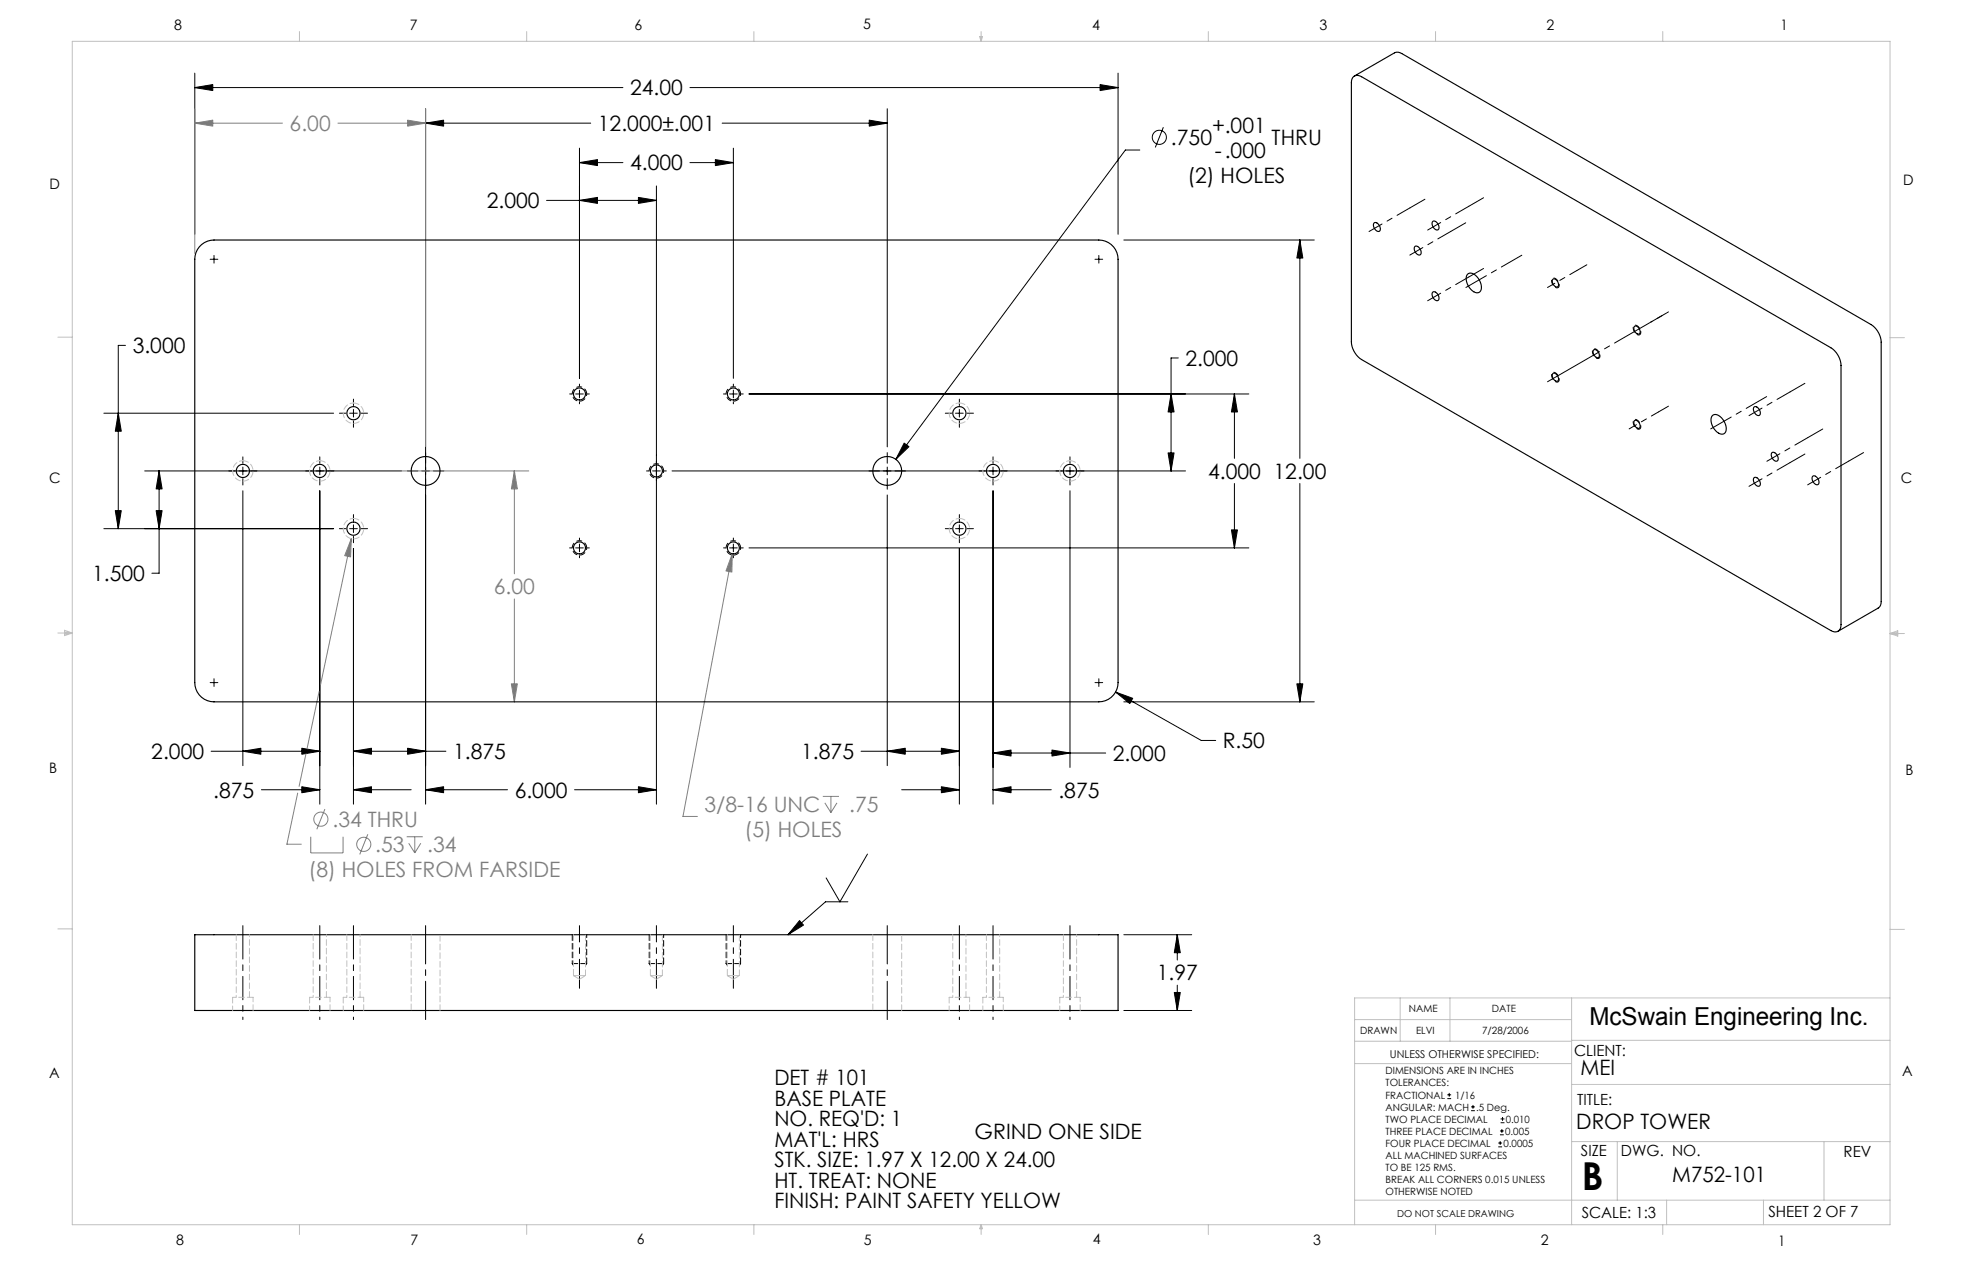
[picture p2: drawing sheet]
<svg xmlns="http://www.w3.org/2000/svg" width="432mm" height="279mm" viewBox="0 0 432 279" stroke-linecap="round" stroke-linejoin="round" font-family="sans-serif">
<g fill="none" stroke="#000" stroke-width=".22">
<path d="M42.9 19.3l3.9-.7v1.3zM42.9 16.1v35.4M42.9 19.3h94.2M151.8 19.3h94.3M242.1 18.6l4 .7-4 .6zM246.1 16.1v35.4M93.7 27.1l3.9-.7v1.4zM93.7 23.9v153M93.7 27.1h36.3M127.5 35.8l4-.7v1.3zM127.5 32.6v50.6M127.5 35.8h9.6"/>
<path d="M151.8 35.8h9.6M157.4 35.1l4 .7-4 .6zM158.9 27.1h36.4M161.4 32.6v50.6M191.3 26.4l4 .7-4 .7zM195.3 23.9v74.4M250.8 33h-3.1l-50.5 68.1M256 28l-1.7 4.4M46.3 57h1.6M47.1 56.2v1.7M120.3 44.1h24.2M127.5 44.1l4-.7v1.3z"/>
<path d="M140.5 43.4l4 .7-4 .6zM144.5 40.9v136M241 57h1.7M241.8 56.2v1.7M247.3 52.8h41.9M286.1 52.8l.6 4h-1.3zM286.1 52.8v48M27.6 76h-1.6v40.3M259.3 78.8h-1.6v24.8M22.9 90.9h50.5M26 90.9l.7 4h-1.3zM74.7 90.9h1.4"/>
<path d="M76.9 90.9h1.7M77.8 87.8v1.4M77.8 90.1v1.7M77.8 92.6v1.4M79.5 90.9h1.4M125.4 86.7h.4M126.7 86.7h1.7M127.5 84.5v.5M127.5 85.8v1.7M127.5 88.4v.4M129.2 86.7h.5M159.2 86.7h.5"/>
<path d="M160.6 86.7h1.6M161.4 84.5v.5M161.4 85.8v1.7M161.4 88.4v.4M163.1 86.7h.5M164.8 86.7h110M195.3 99.6v2.3M199 97.5l1.1 .8-2.9 2.8zM208 90.9h1.4M210.3 90.9h1.7M211.1 87.8v1.4M211.1 90.1v1.7"/>
<path d="M211.1 92.6v1.4M212.8 90.9h1.4M257.1 99.6h1.3l-.7 4zM257.7 86.7l.7 3.9h-1.3zM271.7 86.7l.6 3.9h-1.3zM271.7 86.7v14.1M22.9 116.3h50.5M25.4 112.3h1.3l-.7 4zM31.8 103.6h56.6M34.4 112.3h1.3l-.7 4zM35 103.6l.7 4h-1.3zM35 103.6v22.5h-1.6"/>
<path d="M53.4 100.5v1.4M53.4 102.8v1.7M53.4 105.3v1.4M53.4 108v60.4M70.4 100.5v1.4M70.4 102.8v1.7M70.4 105.3v1.4M70.4 108v68.9M74.7 116.3h1.4M76.9 116.3h1.7M77.8 113.2v1.4M77.8 115.5v1.7"/>
<path d="M77.8 118v1.4M79.5 116.3h1.4M89.6 103.6h2.4M92.8 103.6h1.7M95.4 103.6h2.3M127.5 118.4v.4M127.5 119.7v1.7M142.3 103.6h.5M143.6 103.6h1.7M146.2 103.6h.4M147.9 103.6h113M161.4 118.4v.4"/>
<path d="M161.4 119.7v1.7M195.3 102.8v1.7M195.3 105.3v2.3M195.3 108.9v59.5M208 116.3h1.4M210.3 116.3h1.7M211.1 113.2v1.4M211.1 115.5v1.7M211.1 118v1.4M212.8 116.3h1.4M218.5 100.5v1.4M218.5 102.8v1.7"/>
<path d="M218.5 105.3v1.4M218.5 108v68.9M235.5 100.5v1.4M235.5 102.8v1.7M235.5 105.3v1.4M235.5 108v60.8M271 116.6h1.3l-.6 3.9zM271.7 106.4v14.1M286.1 106.4v48M77.8 120.7v56.2M125.4 120.5h.4M126.7 120.5h1.7"/>
<path d="M127.5 122.2v.5M129.2 120.5h.5M159.2 120.5h.5M160.6 120.5h1.6M161.4 122.2v.5M163.1 120.5h.5M164.8 120.5h110M211.1 120.7v56.2M46.3 150.2h1.6M47.1 149.3v1.7M241 150.2h1.7M241.8 149.3v1.7"/>
<path d="M245.5 152.3l3.8 1.3-.7 1.2zM245.5 152.3l18.9 10.6h3.2M247.3 154.4h41.9M285.4 150.4h1.3l-.6 4zM46.5 165.3h23.9M53.4 165.3l4-.7v1.3zM57.5 173.7h12.9M66.4 164.6l4 .7-4 .6zM66.4 173.1l4 .6-4 .7zM77.8 165.3l4-.7v1.3zM77.8 173.7l4-.6v1.3zM77.8 173.7h12.7"/>
<path d="M77.8 165.3h20.3M89.7 164.6l4 .7-4 .6zM93.7 173.7l3.9-.6v1.3zM93.7 173.7h18M126.4 173.7h18.1M140.5 173.1l4 .6-4 .7zM189.5 165.3h21.6M195.3 165.3l3.9-.7v1.3zM198.4 173.7h12.7M207.2 164.6l3.9 .7-3.9 .6zM207.2 173.1l3.9 .6-3.9 .7zM218.5 173.7l4-.6v1.3z"/>
<path d="M218.5 165.7l4-.7v1.3zM218.5 173.7h12.9M218.5 165.7h24.8M231.5 165l4 .7-4 .6zM186.6 198.4h-4.9l-8.3 7.2M190.9 187.9l-6 10.5-3.1-5.3M176 202.5l.8 1-3.4 2.1zM247.3 205.6h15M258.4 218.3h1.4l-.7 4zM259.1 205.6l.7 4h-1.4zM259.1 205.6v5.6M259.1 216.7v5.6"/>
<path d="M247.3 222.3h15M318.5 241.7h.9M318.5 240.9h.9M318.9 240.4v.9M323.8 244.4h.8M323.8 243.5h.8M324.2 243.1v.8M329.7 252.3h.9M329.7 251.5h.9M330.1 249.7h.9M330.1 248.8h.9M330.2 251v.9"/>
<path d="M330.3 247h.8M330.3 246.2h.8M330.5 248.4v.8M330.7 245.7v.9"/>
<circle cx="255.1" cy="30.2" r="1.56"/>
</g>
<g fill="none" stroke="#808080" stroke-width=".22">
<path d="M42.9 27.1l3.9-.7v1.4zM42.9 23.9v31.9M42.9 27.1h19.3M74.4 27.1h19.3M89.7 26.4l4 .7-4 .7zM93.7 23.9v74.4M77.3 118.5l-.1 4-1.3-.3zM77.3 118.5l-6.8 32.2M88.4 103.6h28M113.2 103.6l.7 4h-1.4zM113.2 103.6v22.6M113.2 131.8v22.6"/>
<path d="M161.2 121.8l-.1 4.1-1.3-.3zM161.2 121.8l-10.9 57.8h3.2M70.2 152.2l-4.4 20.8M112.5 150.4h1.4l-.7 4zM65.5 174.5l-2.4 11.2h3.2M71.5 178l-1.8 4.4M181.1 175.2h3.5M181.5 176.6l1.4 2.2M182.9 175.2v3.6M184.2 176.6l-1.3 2.2M68.4 184.1v3.5h7.1v-3.5M80.9 183.5l-1.7 4.5"/>
<path d="M89.5 184.1h3.6M89.9 185.5l1.4 2.1M91.3 184.1v3.5M92.6 185.5l-1.3 2.1"/>
<circle cx="70.6" cy="180.2" r="1.56"/>
<circle cx="80.1" cy="185.8" r="1.56"/>
</g>
<path d="M343.2 62.7a.58 .58 0 0 1-.5 .7 .58 .58 0 0 1-.7-.4 1.16 1.16 0 0 1-.2-1.8 1.55 1.55 0 0 1 1.4 1.5M352.1 78.3a.58 .58 0 0 1-.4 .6 .58 .58 0 0 1-.7-.3 1.16 1.16 0 0 1-.2-1.9 1.55 1.55 0 0 1 1.3 1.6M361.1 73.1a.58 .58 0 0 1-.4 .6 .58 .58 0 0 1-.7-.3 1.16 1.16 0 0 1-.2-1.9 1.54 1.54 0 0 1 1.3 1.6M129.1 86.7a1.59 1.59 0 0 0-2.3-1.4 1.59 1.59 0 0 0-.2 2.7 1.59 1.59 0 0 0 2.5-1.1v-.2M163 86.7a1.59 1.59 0 0 0-2.3-1.4 1.59 1.59 0 0 0-.2 2.7 1.59 1.59 0 0 0 2.5-1.1v-.2M343.2 83.5a.58 .58 0 0 1-.5 .6 .58 .58 0 0 1-.7-.4 1.16 1.16 0 0 1-.2-1.8 1.55 1.55 0 0 1 1.4 1.6M361.1 93.8a.58 .58 0 0 1-.4 .7 .58 .58 0 0 1-.7-.4 1.16 1.16 0 0 1-.2-1.8 1.54 1.54 0 0 1 1.3 1.5M146.1 103.6a1.59 1.59 0 0 0-2.4-1.4 1.59 1.59 0 0 0-.1 2.7 1.59 1.59 0 0 0 2.4-1.1l.1-.2M129.1 120.5a1.59 1.59 0 0 0-2.3-1.4 1.59 1.59 0 0 0-.2 2.8 1.59 1.59 0 0 0 2.5-1.2v-.2M163 120.5a1.59 1.59 0 0 0-2.3-1.4 1.59 1.59 0 0 0-.2 2.8 1.59 1.59 0 0 0 2.5-1.2v-.2" fill="none" stroke="#000" stroke-width=".22" stroke-dasharray="1.3 .6" stroke-linecap="butt"/>
<g fill="none" stroke="#000" stroke-width=".22" stroke-dasharray="1.3 .6">
<path d="M125.9 212l.3 .4M125.9 205.6v6.4M128.9 212.4l.2-.4M129.1 212h-3.2M129.1 212v-6.4M129.1 212h.1M142.9 212l.2 .4M142.9 205.6v6.4M145.8 212.4l.3-.4M146 212h-3.1M146.1 212v-6.4M146.1 212h-.1"/>
<path d="M159.8 212l.3 .4M159.8 205.6v6.4M162.7 212.4l.3-.4M162.9 212h-3.1M163 212v-6.4M163 212h-.1"/>
</g>
<path d="M93.7 224.3v-20.7M195.3 224.3v-20.7" fill="none" stroke="#000" stroke-width=".22" stroke-dasharray="15.2 1.3 1.3 1.3" stroke-dashoffset="6.8"/>
<path d="M53.4 203.6v15.8M70.4 203.6v15.8M77.8 203.6v15.8M211.1 203.6v15.8M218.5 203.6v15.8M235.5 203.6v15.8" fill="none" stroke="#000" stroke-width=".22" stroke-dasharray="15.2 1.3 1.3 1.3" stroke-dashoffset="7.9"/>
<path d="M53.4 219.4v4.9M70.4 219.4v4.9M77.8 219.4v4.9M211.1 219.4v4.9M218.5 219.4v4.9M235.5 219.4v4.9" fill="none" stroke="#000" stroke-width=".22" stroke-dasharray="15.2 1.3 1.3 1.3" stroke-dashoffset="14.7"/>
<path d="M127.5 214.6v-11M144.5 214.6v-11M161.4 214.6v-11" fill="none" stroke="#000" stroke-width=".22" stroke-dasharray="15.2 1.3 1.3 1.3" stroke-dashoffset="11.6"/>
<g fill="none" stroke="#000" stroke-width=".22" stroke-dasharray="15.2 1.3 1.3 1.3">
<path d="M310.3 45.7l3.3-1.9M319.3 50.9l3.3-1.9M323.2 45.4l3.3-1.9M347.1 59.5l2.1-1.2M323.2 61l3.3-1.9M365 90.6l2.2-1.2M394 86.2l3.2-1.9M397.9 96.3l3.3-1.9M394 101.8l3.2-1.9M406.9 101.5l3.2-1.9M127.5 214.6v2.8M144.5 214.6v2.8"/>
<path d="M161.4 214.6v2.8"/>
</g>
<path d="M334.9 56.1l-12.3 7.1M388.8 87.3l-12.3 7.1" fill="none" stroke="#000" stroke-width=".22" stroke-dasharray="15.2 1.3 1.3 1.3" stroke-dashoffset="10"/>
<path d="M301.3 50.9l9-5.2M310.3 56.1l9-5.2M314.2 50.6l9-5.2M314.2 66.2l9-5.2M384.9 91.4l9.1-5.2M384.9 107l9.1-5.2M388.9 101.5l9-5.2M397.8 106.7l9.1-5.2" fill="none" stroke="#000" stroke-width=".22" stroke-dasharray="15.2 1.3 1.3 1.3" stroke-dashoffset="11.9"/>
<path d="M366.8 68.9l-26.2 15.1" fill="none" stroke="#000" stroke-width=".22" stroke-dasharray="15.2 1.3 1.3 1.3" stroke-dashoffset="2"/>
<path d="M347.1 59.5l-6.5 3.7M365 90.6l-6.5 3.8" fill="none" stroke="#000" stroke-width=".22" stroke-dasharray="15.2 1.3 1.3 1.3" stroke-dashoffset="13.4"/>
<path d="M363.3 70.9l3.9-2.3" fill="none" stroke="#000" stroke-width=".22" stroke-dasharray="15.2 1.3 1.3 1.3" stroke-dashoffset="14.9"/>
<g fill="none" stroke="#c0c0c0" stroke-width=".22">
<path d="M15.9 9.1h400.1v260.3h-400.1zM65.9 6.9v2.2M115.9 6.9v2.2M165.9 6.9v2.2M215.6 8h.6l-.3 1.1zM215.7 8l.2 1.1M215.9 6.9v2.2M216.1 8l-.2 1.1M265.9 6.9v2.2M315.9 6.9v2.2M365.9 6.9v2.2M12.7 74.2h3.2"/>
<path d="M416 74.3h3.1M12.7 139.3h3.2M14.2 139l1.7 .3M14.2 138.7l1.7 .6-1.7 .5zM15.9 139.3l-1.7 .2M416 139.4h3.1M416 139.4l1.7-.6v1.1zM416 139.4l1.7 .2M417.7 139.1l-1.7 .3M12.7 204.4h3.2M308.2 219.5v9.6M319.1 219.5v9.6"/>
<path d="M345.9 219.5v49.9M416 204.5h3.1M416 219.5h-117.9v49.9M298.1 234h47.8M298.1 229.1h47.8M298.1 224.3h47.8M345.9 228.9h70.1M345.9 238.6h70.1M345.9 251.2h70.1M355.9 251.2v12.8M401.4 251.2v12.8M65.9 269.4v2.2"/>
<path d="M115.9 269.4v2.2M165.9 269.4v2.2M215.9 269.4v2.2M215.9 269.4l.3 .9h-.6zM265.9 269.4v2.2M298.1 264h117.9M315.9 269.4v2.2M365.9 269.4v2.2M366.8 264v5.4M388.1 264v5.4"/>
</g>
<g fill="#000">
<path d="M176 202.5l.8 1-3.4 2.1z"/>
<path d="M258.4 218.3h1.4l-.7 4zM259.1 205.6l.7 4h-1.4zM42.9 19.3l3.9-.7v1.3zM242.1 18.6l4 .7-4 .6zM286.1 52.8l.6 4h-1.3zM285.4 150.4h1.3l-.6 4zM245.5 152.3l3.1 2.5 .7-1.2zM191.3 26.4l4 .7-4 .7zM93.7 27.1l3.9-.7v1.4zM199 97.5l-1.8 3.6 2.9-2.8zM140.5 173.1l4 .6-4 .7zM93.7 173.7l3.9-.6v1.3zM89.7 164.6l4 .7-4 .6zM77.8 165.3l4-.7v1.3zM34.4 112.3h1.3l-.7 4zM35 103.6l.7 4h-1.3zM26 90.9l.7 4h-1.3zM25.4 112.3h1.3l-.7 4zM207.2 164.6l3.9 .7-3.9 .6zM195.3 165.3l3.9-.7v1.3zM66.4 164.6l4 .7-4 .6zM53.4 165.3l4-.7v1.3zM66.4 173.1l4 .6-4 .7zM77.8 173.7l4-.6v1.3zM218.5 173.7l4-.6v1.3zM207.2 173.1l3.9 .6-3.9 .7zM231.5 165l4 .7-4 .6zM218.5 165.7l4-.7v1.3zM140.5 43.4l4 .7-4 .6zM127.5 44.1l4-.7v1.3zM157.4 35.1l4 .7-4 .6zM127.5 35.8l4-.7v1.3zM257.1 99.6h1.3l-.7 4zM257.7 86.7l.7 3.9h-1.3zM271 116.6h1.3l-.6 3.9zM271.7 86.7l.6 3.9h-1.3z"/>
</g>
<path d="M113.2 103.6l.7 4h-1.4zM112.5 150.4h1.4l-.7 4zM89.7 26.4l4 .7-4 .7zM42.9 27.1l3.9-.7v1.4zM77.3 118.5l-1.4 3.7 1.3 .3zM161.2 121.8l-1.4 3.8 1.3 .3z" fill="#808080"/>
<g fill="none" stroke="#000" stroke-width=".25">
<path d="M297.9 16.8a1.45 1.45 0 0 1 1.8 .1l103.2 59.6a5 5 0 0 1 2.3 3.9v57a1.37 1.37 0 0 1-.7 1.5 1.37 1.37 0 0 1-1.6-.2l-103.2-59.6a5 5 0 0 1-2.3-3.9v-57a1.69 1.69 0 0 1 .5-1.4zM298.1 16.7l9-5.1a1.69 1.69 0 0 1 1.4 .2l103.3 59.6a5 5 0 0 1 2.2 3.9v57a1.62 1.62 0 0 1-.6 1.5l-8.9 5.1M44.4 53.8a4.2 4.2 0 0 1 2.7-1h194.7a4.2 4.2 0 0 1 4.3 4.2v93.2a4.2 4.2 0 0 1-4.3 4.2h-194.7a4.2 4.2 0 0 1-4.2-4.2v-93.2a4.2 4.2 0 0 1 1.5-3.2zM302.4 49a1.25 1.25 0 0 1 1.2 1.9 1.25 1.25 0 0 1-1.2-1.9zM311.4 54.2a1.25 1.25 0 0 1 1.2 1.8 1.25 1.25 0 0 1-1.2-1.8zM315.4 48.7a1.25 1.25 0 0 1 1.1 1.8 1.25 1.25 0 0 1-1.1-1.8zM315.4 64.2a1.25 1.25 0 0 1 1.1 1.9 1.25 1.25 0 0 1-1.1-1.9zM323 60.4a1.62 1.62 0 0 1 2.3 .8 2.42 2.42 0 0 1 .2 3.1 2.1 2.1 0 0 1-2.3-1.4l-.5-1.6zM341.7 61.5a1.01 1.01 0 0 1 1.3 1.2 .48 .48 0 0 1-.4 .5 .48 .48 0 0 1-.5-.3l-.4-.7zM350.7 77a1.01 1.01 0 0 1 1.3 1.3 .48 .48 0 0 1-.4 .4 .48 .48 0 0 1-.5-.2l-.5-.8zM359.7 71.9a1.01 1.01 0 0 1 1.3 1.2 .48 .48 0 0 1-.4 .4 .48 .48 0 0 1-.5-.2l-.5-.8zM341.7 82.2a1.01 1.01 0 0 1 1.3 1.3 .48 .48 0 0 1-.4 .4 .48 .48 0 0 1-.5-.3l-.4-.7z"/>
<path d="M359.7 92.6a1.01 1.01 0 0 1 1.3 1.2 .48 .48 0 0 1-.4 .5 .48 .48 0 0 1-.5-.3l-.5-.7zM376.8 91.5a1.62 1.62 0 0 1 2.4 .8 2.42 2.42 0 0 1 .2 3.1 2.1 2.1 0 0 1-2.4-1.4l-.4-1.6zM386.1 89.5a1.25 1.25 0 0 1 1.1 1.9 1.25 1.25 0 0 1-1.1-1.9zM390 99.6a1.25 1.25 0 0 1 1.2 1.8 1.25 1.25 0 0 1-1.2-1.8zM386.1 105.1a1.25 1.25 0 0 1 1.1 1.8 1.25 1.25 0 0 1-1.1-1.8zM399 104.7a1.25 1.25 0 0 1 1.1 1.9 1.25 1.25 0 0 1-1.1-1.9zM42.9 205.6h203.2v16.7h-203.2z"/>
<circle cx="77.8" cy="90.9" r="1.46"/>
<circle cx="127.5" cy="86.7" r="1.32"/>
<circle cx="161.4" cy="86.7" r="1.32"/>
<circle cx="211.1" cy="90.9" r="1.46"/>
<circle cx="53.4" cy="103.6" r="1.46"/>
<circle cx="70.4" cy="103.6" r="1.46"/>
<circle cx="77.8" cy="116.3" r="1.46"/>
<circle cx="93.7" cy="103.6" r="3.2"/>
<circle cx="144.5" cy="103.6" r="1.32"/>
<circle cx="195.3" cy="103.6" r="3.2"/>
<circle cx="211.1" cy="116.3" r="1.46"/>
<circle cx="218.5" cy="103.6" r="1.46"/>
<circle cx="235.5" cy="103.6" r="1.46"/>
<circle cx="127.5" cy="120.5" r="1.32"/>
<circle cx="161.4" cy="120.5" r="1.32"/>
</g>
<g fill="none" stroke="#c0c0c0" stroke-width=".22" stroke-dasharray="1.3 .6">
<path d="M77.8 88.7a2.25 2.25 0 0 1 2 3.2 2.25 2.25 0 0 1-3.8 .4 2.25 2.25 0 0 1 1.3-3.6h.5M211.1 88.7a2.25 2.25 0 0 1 2.1 3.2 2.25 2.25 0 0 1-3.8 .4 2.25 2.25 0 0 1 1.2-3.6h.5M53.4 101.4a2.25 2.25 0 0 1 2.1 3.2 2.25 2.25 0 0 1-3.8 .4 2.25 2.25 0 0 1 1.2-3.6h.5M70.4 101.4a2.25 2.25 0 0 1 2 3.2 2.25 2.25 0 0 1-3.8 .4 2.25 2.25 0 0 1 1.3-3.6h.5M77.8 114.1a2.25 2.25 0 0 1 2 3.2 2.25 2.25 0 0 1-3.8 .4 2.25 2.25 0 0 1 1.3-3.6h.5M211.1 114.1a2.25 2.25 0 0 1 2.1 3.2 2.25 2.25 0 0 1-3.8 .4 2.25 2.25 0 0 1 1.2-3.6h.5M218.5 101.4a2.25 2.25 0 0 1 2.1 3.2 2.25 2.25 0 0 1-3.8 .4 2.25 2.25 0 0 1 1.2-3.6h.5M235.5 101.4a2.25 2.25 0 0 1 2 3.2 2.25 2.25 0 0 1-3.8 .4 2.25 2.25 0 0 1 1.3-3.6h.5M51.2 219.4v2.9M52 205.6v13.8M54.9 219.4v-13.8M55.7 219.4h-4.5"/>
<path d="M68.1 219.4v2.9M68.9 205.6v13.8M71.8 219.4v-13.8M72.6 219.4h-4.5M75.5 219.4v2.9M76.3 205.6v13.8M79.2 219.4v-13.8M80 219.4h-4.5M90.5 205.6v16.7M126.2 214.6h1.3M126.2 205.6v9M126.2 214.6l1.3 .8"/>
<path d="M127.5 214.6h1.4M127.5 215.4l1.4-.8M128.9 214.6v-9M143.1 214.6h1.4M143.1 205.6v9M143.1 214.6l1.4 .8M144.5 214.6h1.3M144.5 215.4l1.3-.8M145.8 214.6v-9M160.1 214.6h1.3M160.1 205.6v9M160.1 214.6l1.3 .8"/>
<path d="M161.4 214.6h1.3M161.4 215.4l1.3-.8M162.7 214.6v-9M192.1 205.6v16.7M208.9 219.4v2.9M209.7 205.6v13.8M212.6 219.4v-13.8M213.4 219.4h-4.5M216.3 219.4v2.9M217.1 205.6v13.8M220 219.4v-13.8M220.8 219.4h-4.5"/>
<path d="M233.2 219.4v2.9M234 205.6v13.8M236.9 219.4v-13.8M237.7 219.4h-4.5M55.7 222.3v-2.9M72.6 222.3v-2.9M80 222.3v-2.9M96.8 222.3v-16.7M198.4 222.3v-16.7M213.4 222.3v-2.9M220.8 222.3v-2.9M237.7 222.3v-2.9"/>
</g>
<text font-size="8.5" x="348.1" y="261.8">B</text>
<text font-size="5.5" x="349.8" y="225.5">McSwain Engineering Inc.</text>
<g font-size="4.7">
<text x="138.7" y="21">24.00</text>
<text x="131.6" y="28.8">12.000±.001</text>
<text x="266.7" y="29.2">+.001</text>
<text x="257.7" y="32">.750</text>
<text x="267.4" y="34.7">-.000</text>
<text x="279.9" y="31.9">THRU</text>
<text x="138.7" y="37.5">4.000</text>
<text x="261.3" y="40.2">(2) HOLES</text>
<text x="107.1" y="45.8">2.000</text>
<text x="29.2" y="77.7">3.000</text>
<text x="260.9" y="80.5">2.000</text>
<text x="265.9" y="105.3">4.000</text>
<text x="280.3" y="105.3">12.00</text>
<text x="20.3" y="127.8">1.500</text>
<text x="33.3" y="167">2.000</text>
<text x="99.7" y="167">1.875</text>
<text x="176.3" y="167">1.875</text>
<text x="244.9" y="167.4">2.000</text>
<text x="269.1" y="164.6">R.50</text>
<text x="46.9" y="175.5">.875</text>
<text x="113.3" y="175.5">6.000</text>
<text x="232.9" y="175.5">.875</text>
<text x="254.6" y="215.7">1.97</text>
<text x="170.4" y="238.8">DET # 101</text>
<text x="347.8" y="236.6">MEI</text>
<text x="170.4" y="243.3">BASE PLATE</text>
<text x="170.4" y="247.8">NO. REQ'D: 1</text>
<text x="214.5" y="250.6">GRIND ONE SIDE</text>
<text x="346.9" y="248.3">DROP TOWER</text>
<text x="170.4" y="252.3">MAT'L: HRS</text>
<text x="170.4" y="256.8">STK. SIZE: 1.97 X 12.00 X 24.00</text>
<text x="170.4" y="261.3">HT. TREAT: NONE</text>
<text x="368" y="260.1">M752-101</text>
<text x="170.4" y="265.8">FINISH: PAINT SAFETY YELLOW</text>
</g>
<g font-size="4.7" fill="#808080">
<text x="63.7" y="28.8">6.00</text>
<text x="108.7" y="130.7">6.00</text>
<text x="155.1" y="178.6">3/8-16 UNC</text>
<text x="186.9" y="178.6">.75</text>
<text x="73.2" y="181.9">.34 THRU</text>
<text x="163.9" y="184.1">(5) HOLES</text>
<text x="82.6" y="187.5">.53</text>
<text x="94" y="187.4">.34</text>
<text x="67.9" y="193">(8) HOLES FROM FARSIDE</text>
</g>
<g font-size="3.4">
<text x="346.4" y="232.4">CLIENT:</text>
<text x="347.1" y="243.1">TITLE:</text>
<text x="347.9" y="254.3">SIZE</text>
<text x="356.7" y="254.3">DWG. NO.</text>
<text x="405.7" y="254.4">REV</text>
<text x="348.1" y="267.9">SCALE: 1:3</text>
<text x="389.2" y="267.7">SHEET 2 OF 7</text>
</g>
<g font-size="3.2">
<text x="38.3" y="6.6">8</text>
<text x="90.2" y="6.7">7</text>
<text x="139.7" y="6.5">6</text>
<text x="190" y="6.5">5</text>
<text x="240.4" y="6.5">4</text>
<text x="290.4" y="6.7">3</text>
<text x="340.4" y="6.5">2</text>
<text x="391.9" y="6.7">1</text>
<text x="10.9" y="41.5">D</text>
<text x="418.9" y="40.7">D</text>
<text x="10.9" y="106.2">C</text>
<text x="418.4" y="106.4">C</text>
<text x="10.8" y="170.2">B</text>
<text x="419.4" y="170.5">B</text>
<text x="10.8" y="237.2">A</text>
<text x="418.6" y="236.7">A</text>
<text x="38.8" y="273.8">8</text>
<text x="90.4" y="273.8">7</text>
<text x="140.2" y="273.8">6</text>
<text x="190.1" y="273.9">5</text>
<text x="240.5" y="273.8">4</text>
<text x="289" y="273.8">3</text>
<text x="339.1" y="273.8">2</text>
<text x="391.4" y="274.1">1</text>
</g>
<text font-size="2.4" x="305.9" y="232.7">UNLESS OTHERWISE SPECIFIED:</text>
<g font-size="2.2">
<text x="299.3" y="227.5">DRAWN</text>
<text x="310.1" y="222.6">NAME</text>
<text x="311.7" y="227.4">ELVI</text>
<text x="326.2" y="227.4">7/28/2006</text>
<text x="328.4" y="222.7">DATE</text>
<text x="304.9" y="236.4">DIMENSIONS ARE IN INCHES</text>
<text x="304.9" y="239">TOLERANCES:</text>
<text x="304.9" y="241.7">FRACTIONAL</text>
<text x="304.9" y="244.3">ANGULAR: MACH</text>
<text x="320.2" y="241.7">1/16</text>
<text x="324.9" y="244.3">.5 Deg.</text>
<text x="304.9" y="249.6">THREE PLACE DECIMAL</text>
<text x="304.9" y="247">TWO PLACE DECIMAL</text>
<text x="331.2" y="249.6">0.005</text>
<text x="331.4" y="247">0.010</text>
<text x="304.9" y="252.3">FOUR PLACE DECIMAL</text>
<text x="304.9" y="254.9">ALL MACHINED SURFACES</text>
<text x="304.9" y="257.6">TO BE 125 RMS.</text>
<text x="330.9" y="252.3">0.0005</text>
<text x="304.9" y="260.2">BREAK ALL CORNERS 0.015 UNLESS</text>
<text x="304.9" y="262.9">OTHERWISE NOTED</text>
</g>
<text font-size="2.1" x="307.5" y="267.8">DO NOT SCALE DRAWING</text>
</svg>
